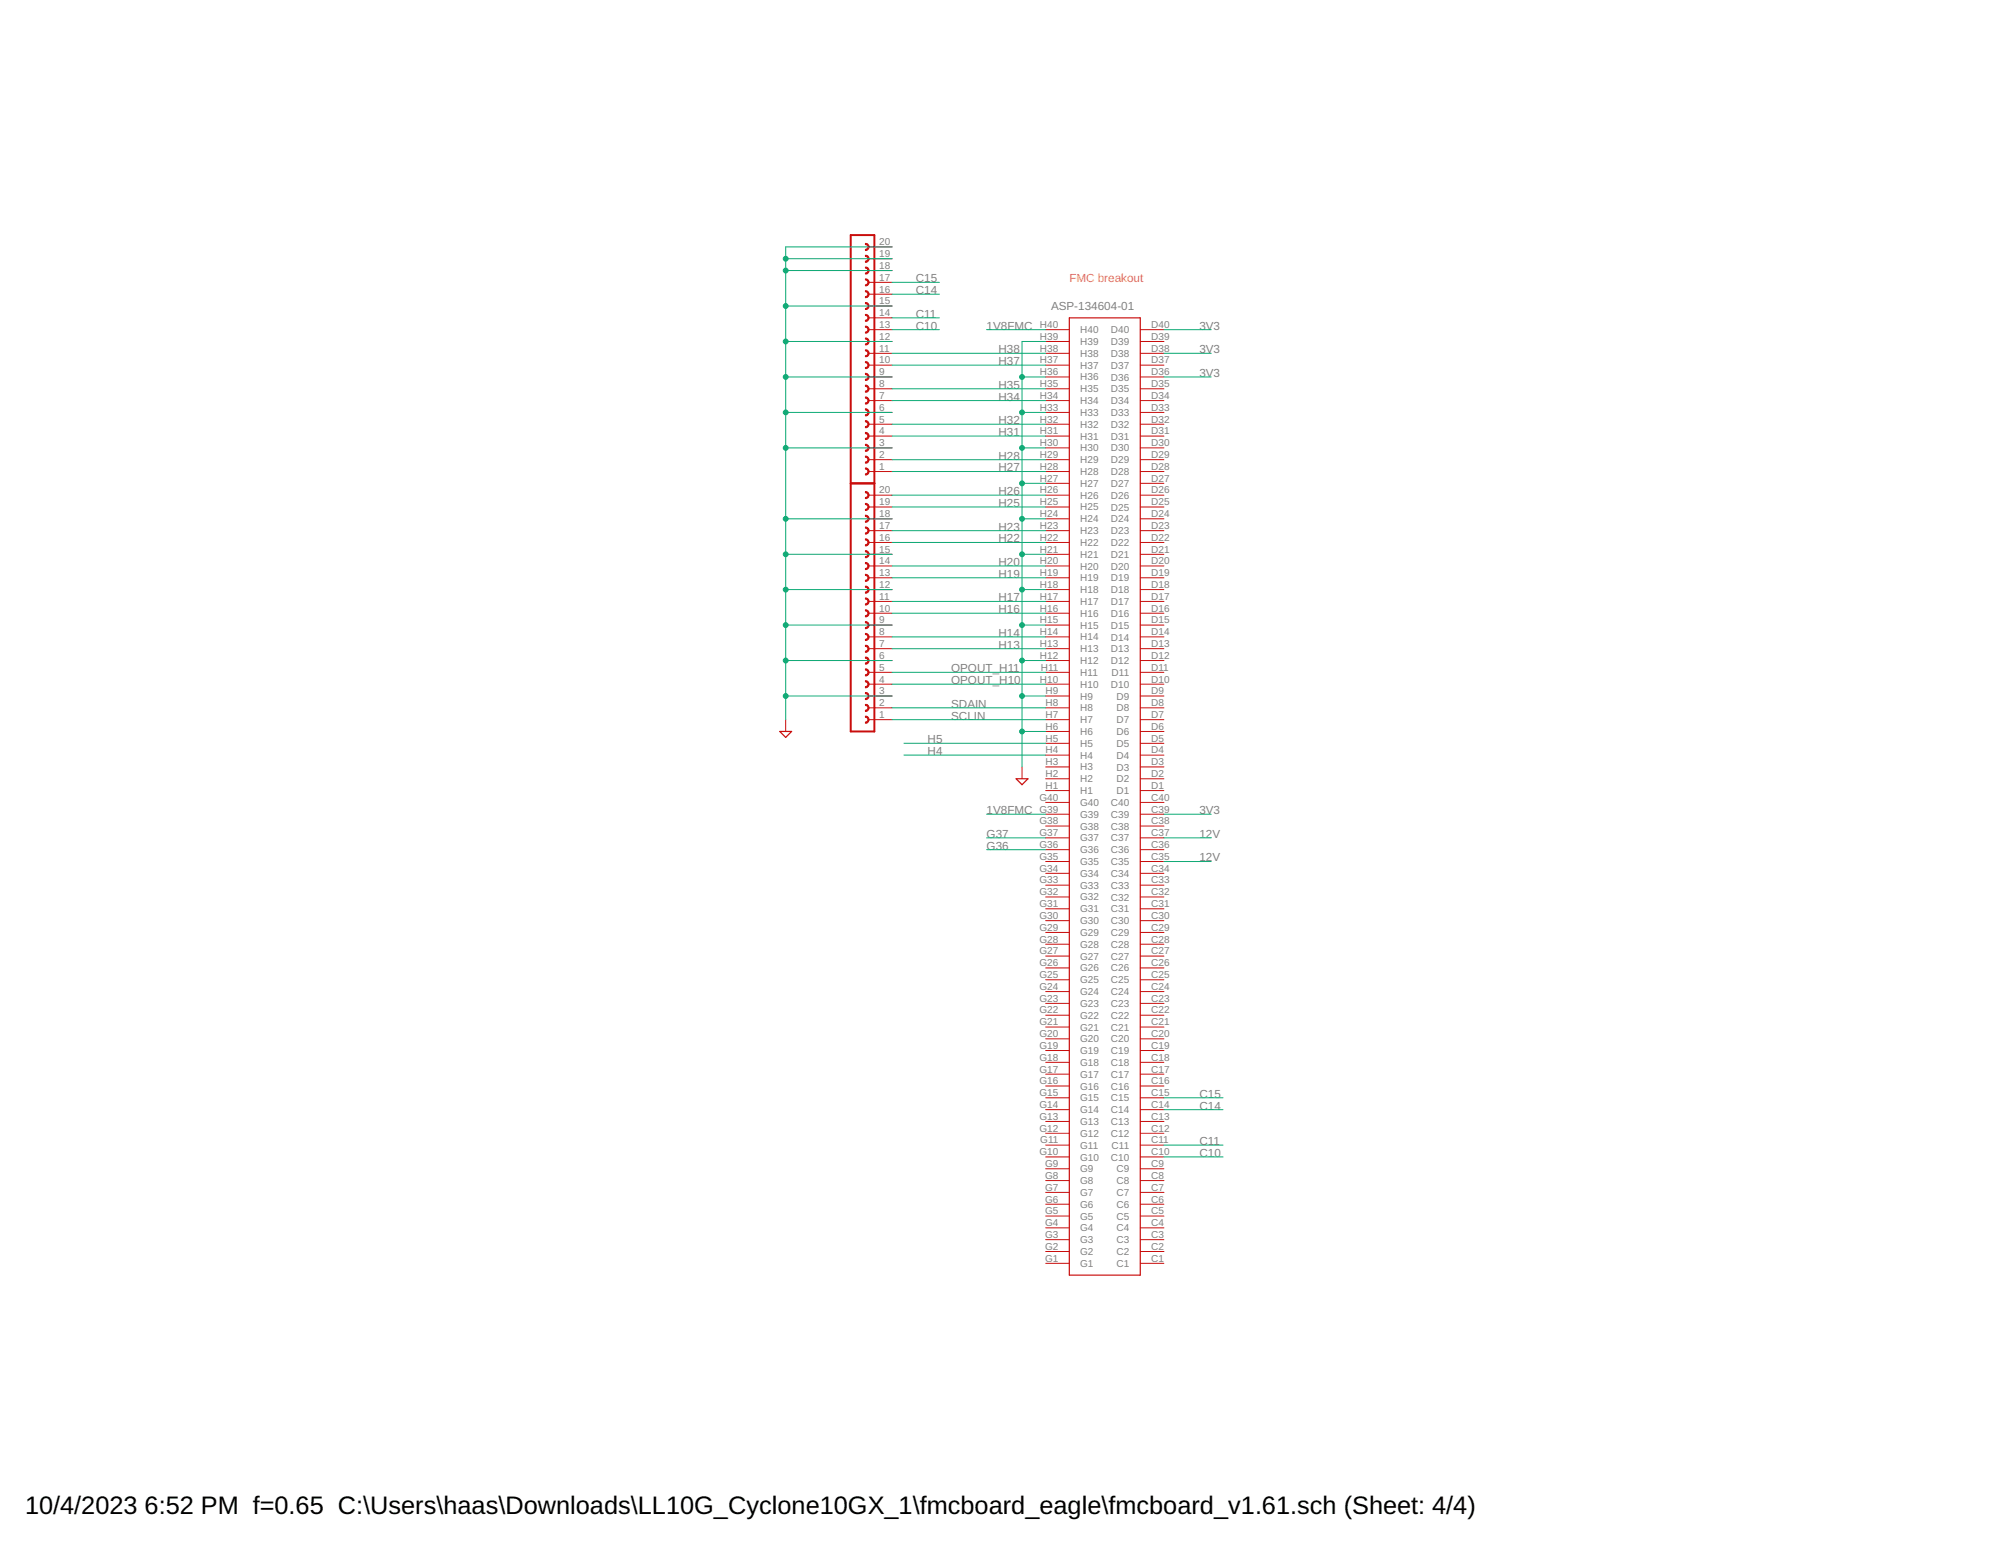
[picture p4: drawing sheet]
<svg xmlns="http://www.w3.org/2000/svg" width="279mm" height="216mm" viewBox="0 0 279 216" stroke-linecap="round" stroke-linejoin="round" font-family="sans-serif">
<path d="M149.3 44.4h9.9v133.7h-9.9zM108.9 102.2h1.6l-.8 .8zM141.9 108.8h1.6l-.8 .8z" fill="none" stroke="#c90d0c" stroke-width=".17"/>
<g fill="none" stroke="#c90d0c" stroke-width=".14">
<path d="M121.3 39.4h3.3M121.3 37.8h3.3M121.3 36.1h3.3M121.3 34.5h3.3M121.3 59.2h3.3M121.3 57.6h3.3M121.3 55.9h3.3M121.3 54.3h3.3M121.3 52.6h3.3M121.3 51h3.3M121.3 49.3h3.3M121.3 47.7h3.3"/>
<path d="M121.3 46h3.3M121.3 44.4h3.3M121.3 42.7h3.3M121.3 41.1h3.3M146 59.2h3.3M146 57.6h3.3M146 55.9h3.3M146 54.3h3.3M146 52.6h3.3M146 51h3.3M146 49.3h3.3M146 47.7h3.3"/>
<path d="M146 46h3.3M159.2 59.2h3.3M159.2 57.6h3.3M159.2 55.9h3.3M159.2 54.3h3.3M159.2 52.6h3.3M159.2 51h3.3M159.2 49.3h3.3M159.2 47.7h3.3M159.2 46h3.3M121.3 79h3.3M121.3 77.4h3.3"/>
<path d="M121.3 75.8h3.3M121.3 74.1h3.3M121.3 72.5h3.3M121.3 70.8h3.3M121.3 69.2h3.3M121.3 65.8h3.3M121.3 64.2h3.3M121.3 62.5h3.3M121.3 60.9h3.3M146 79h3.3M146 77.4h3.3M146 75.8h3.3"/>
<path d="M146 74.1h3.3M146 72.5h3.3M146 70.8h3.3M146 69.2h3.3M146 67.5h3.3M146 65.8h3.3M146 64.2h3.3M146 62.5h3.3M146 60.9h3.3M159.2 79h3.3M159.2 77.4h3.3M159.2 75.8h3.3"/>
<path d="M159.2 74.1h3.3M159.2 72.5h3.3M159.2 70.8h3.3M159.2 69.2h3.3M159.2 67.5h3.3M159.2 65.8h3.3M159.2 64.2h3.3M159.2 62.5h3.3M159.2 60.9h3.3M121.3 98.8h3.3M121.3 97.2h3.3M121.3 95.5h3.3"/>
<path d="M121.3 93.9h3.3M121.3 92.2h3.3M121.3 90.6h3.3M121.3 88.9h3.3M121.3 87.3h3.3M121.3 85.6h3.3M121.3 84h3.3M121.3 82.3h3.3M121.3 80.7h3.3M146 98.8h3.3M146 97.2h3.3M146 95.5h3.3"/>
<path d="M146 93.9h3.3M146 92.2h3.3M146 90.6h3.3M146 88.9h3.3M146 87.3h3.3M146 85.6h3.3M146 84h3.3M146 82.3h3.3M146 80.7h3.3M159.2 98.8h3.3M159.2 97.2h3.3M159.2 95.5h3.3"/>
<path d="M159.2 93.9h3.3M159.2 92.2h3.3M159.2 90.6h3.3M159.2 88.9h3.3M159.2 87.3h3.3M159.2 85.6h3.3M159.2 84h3.3M159.2 82.3h3.3M159.2 80.7h3.3M109.7 100.5v1.7M121.3 100.5h3.3M142.7 107.1v1.7"/>
<path d="M146 118.7h3.3M146 117h3.3M146 115.4h3.3M146 113.7h3.3M146 112.1h3.3M146 110.4h3.3M146 108.8h3.3M146 107.1h3.3M146 105.5h3.3M146 103.8h3.3M146 102.2h3.3M146 100.5h3.3"/>
<path d="M159.2 118.7h3.3M159.2 117h3.3M159.2 115.4h3.3M159.2 113.7h3.3M159.2 112.1h3.3M159.2 110.4h3.3M159.2 108.8h3.3M159.2 107.1h3.3M159.2 105.5h3.3M159.2 103.8h3.3M159.2 102.2h3.3M159.2 100.5h3.3"/>
<path d="M146 138.5h3.3M146 136.8h3.3M146 135.2h3.3M146 133.5h3.3M146 131.9h3.3M146 130.2h3.3M146 128.6h3.3M146 126.9h3.3M146 125.3h3.3M146 123.6h3.3M146 122h3.3M146 120.3h3.3"/>
<path d="M159.2 138.5h3.3M159.2 136.8h3.3M159.2 135.2h3.3M159.2 133.5h3.3M159.2 131.9h3.3M159.2 130.2h3.3M159.2 128.6h3.3M159.2 126.9h3.3M159.2 125.3h3.3M159.2 123.6h3.3M159.2 122h3.3M159.2 120.3h3.3"/>
<path d="M146 159.9h3.3M146 158.3h3.3M146 156.6h3.3M146 155h3.3M146 153.3h3.3M146 151.7h3.3M146 150h3.3M146 148.4h3.3M146 146.7h3.3M146 145.1h3.3M146 143.4h3.3M146 141.8h3.3"/>
<path d="M146 140.1h3.3M159.2 159.9h3.3M159.2 158.3h3.3M159.2 156.6h3.3M159.2 155h3.3M159.2 153.3h3.3M159.2 151.7h3.3M159.2 150h3.3M159.2 148.4h3.3M159.2 146.7h3.3M159.2 145.1h3.3M159.2 143.4h3.3"/>
<path d="M159.2 141.8h3.3M159.2 140.1h3.3M146 176.4h3.3M146 174.8h3.3M146 173.1h3.3M146 171.5h3.3M146 169.8h3.3M146 168.2h3.3M146 166.5h3.3M146 164.9h3.3M146 163.2h3.3M146 161.6h3.3"/>
<path d="M159.2 176.4h3.3M159.2 174.8h3.3M159.2 173.1h3.3M159.2 171.5h3.3M159.2 169.8h3.3M159.2 168.2h3.3M159.2 166.5h3.3M159.2 164.9h3.3M159.2 163.2h3.3M159.2 161.6h3.3"/>
</g>
<path d="M118.8 32.8h3.3v69.4h-3.3zM118.8 67.5h3.3" fill="none" stroke="#c90d0c" stroke-width=".28"/>
<g fill="#c90d0c" stroke="#c90d0c" stroke-width=".14">
<path d="M120.8 96.7a.5 .5 0 0 1 .6 .5 .5 .5 0 0 1-.6 .5v-.2a.33 .33 0 0 0 .4-.3 .33 .33 0 0 0-.4-.3z" fill-rule="evenodd"/>
<path d="M120.8 98.4a.5 .5 0 0 1 .6 .5 .5 .5 0 0 1-.6 .5v-.2a.33 .33 0 0 0 .4-.3 .33 .33 0 0 0-.4-.4z" fill-rule="evenodd"/>
<path d="M120.8 100a.5 .5 0 0 1 .6 .5 .5 .5 0 0 1-.6 .5v-.2a.33 .33 0 0 0 .4-.3 .33 .33 0 0 0-.4-.3z" fill-rule="evenodd"/>
<path d="M120.8 93.4a.5 .5 0 0 1 .6 .5 .5 .5 0 0 1-.6 .5v-.2a.33 .33 0 0 0 .4-.3 .33 .33 0 0 0-.4-.3z" fill-rule="evenodd"/>
<path d="M120.8 95.1a.5 .5 0 0 1 .6 .5 .5 .5 0 0 1-.6 .5v-.2a.33 .33 0 0 0 .4-.3 .33 .33 0 0 0-.4-.4z" fill-rule="evenodd"/>
<path d="M120.8 88.5a.5 .5 0 0 1 .6 .5 .5 .5 0 0 1-.6 .5v-.2a.33 .33 0 0 0 .4-.3 .33 .33 0 0 0-.4-.4z" fill-rule="evenodd"/>
<path d="M120.8 90.1a.5 .5 0 0 1 .6 .5 .5 .5 0 0 1-.6 .5v-.2a.33 .33 0 0 0 .4-.3 .33 .33 0 0 0-.4-.3z" fill-rule="evenodd"/>
<path d="M120.8 91.8a.5 .5 0 0 1 .6 .5 .5 .5 0 0 1-.6 .5v-.2a.33 .33 0 0 0 .4-.3 .33 .33 0 0 0-.4-.4z" fill-rule="evenodd"/>
<path d="M120.8 85.2a.5 .5 0 0 1 .6 .5 .5 .5 0 0 1-.6 .4v-.1a.33 .33 0 0 0 .4-.3 .33 .33 0 0 0-.4-.4z" fill-rule="evenodd"/>
<path d="M120.8 86.8a.5 .5 0 0 1 .6 .5 .5 .5 0 0 1-.6 .5v-.2a.33 .33 0 0 0 .4-.3 .33 .33 0 0 0-.4-.3z" fill-rule="evenodd"/>
<path d="M120.8 80.2a.5 .5 0 0 1 .6 .5 .5 .5 0 0 1-.6 .5v-.2a.33 .33 0 0 0 .4-.3 .33 .33 0 0 0-.4-.3z" fill-rule="evenodd"/>
<path d="M120.8 81.9a.5 .5 0 0 1 .6 .4 .5 .5 0 0 1-.6 .5v-.1a.33 .33 0 0 0 .4-.4 .33 .33 0 0 0-.4-.3z" fill-rule="evenodd"/>
<path d="M120.8 83.5a.5 .5 0 0 1 .6 .5 .5 .5 0 0 1-.6 .5v-.2a.33 .33 0 0 0 .4-.3 .33 .33 0 0 0-.4-.3z" fill-rule="evenodd"/>
<path d="M120.8 76.9a.5 .5 0 0 1 .6 .5 .5 .5 0 0 1-.6 .5v-.2a.33 .33 0 0 0 .4-.3 .33 .33 0 0 0-.4-.3z" fill-rule="evenodd"/>
<path d="M120.8 78.5a.5 .5 0 0 1 .6 .5 .5 .5 0 0 1-.6 .5v-.1a.33 .33 0 0 0 .4-.4 .33 .33 0 0 0-.4-.3z" fill-rule="evenodd"/>
<path d="M120.8 71.9a.5 .5 0 0 1 .6 .5 .5 .5 0 0 1-.6 .5v-.1a.33 .33 0 0 0 .4-.4 .33 .33 0 0 0-.4-.3z" fill-rule="evenodd"/>
<path d="M120.8 73.6a.5 .5 0 0 1 .6 .5 .5 .5 0 0 1-.6 .5v-.2a.33 .33 0 0 0 .4-.3 .33 .33 0 0 0-.4-.3z" fill-rule="evenodd"/>
<path d="M120.8 75.2a.5 .5 0 0 1 .6 .5 .5 .5 0 0 1-.6 .5v-.1a.33 .33 0 0 0 .4-.4 .33 .33 0 0 0-.4-.3z" fill-rule="evenodd"/>
<path d="M120.8 68.6a.5 .5 0 0 1 .6 .5 .5 .5 0 0 1-.6 .5v-.1a.33 .33 0 0 0 .4-.4 .33 .33 0 0 0-.4-.3z" fill-rule="evenodd"/>
<path d="M120.8 70.3a.5 .5 0 0 1 .6 .5 .5 .5 0 0 1-.6 .5v-.2a.33 .33 0 0 0 .4-.3 .33 .33 0 0 0-.4-.3z" fill-rule="evenodd"/>
<path d="M120.8 62a.5 .5 0 0 1 .6 .5 .5 .5 0 0 1-.6 .5v-.1a.33 .33 0 0 0 .4-.4 .33 .33 0 0 0-.4-.3z" fill-rule="evenodd"/>
<path d="M120.8 63.7a.5 .5 0 0 1 .6 .5 .5 .5 0 0 1-.6 .5v-.2a.33 .33 0 0 0 .4-.3 .33 .33 0 0 0-.4-.3z" fill-rule="evenodd"/>
<path d="M120.8 65.3a.5 .5 0 0 1 .6 .5 .5 .5 0 0 1-.6 .5v-.1a.33 .33 0 0 0 .4-.4 .33 .33 0 0 0-.4-.3z" fill-rule="evenodd"/>
<path d="M120.8 58.7a.5 .5 0 0 1 .6 .5 .5 .5 0 0 1-.6 .5v-.1a.33 .33 0 0 0 .4-.4 .33 .33 0 0 0-.4-.3z" fill-rule="evenodd"/>
<path d="M120.8 60.4a.5 .5 0 0 1 .6 .5 .5 .5 0 0 1-.6 .5v-.2a.33 .33 0 0 0 .4-.3 .33 .33 0 0 0-.4-.3z" fill-rule="evenodd"/>
<path d="M120.8 53.8a.5 .5 0 0 1 .6 .5 .5 .5 0 0 1-.6 .5v-.2a.33 .33 0 0 0 .4-.3 .33 .33 0 0 0-.4-.3z" fill-rule="evenodd"/>
<path d="M120.8 55.4a.5 .5 0 0 1 .6 .5 .5 .5 0 0 1-.6 .5v-.1a.33 .33 0 0 0 .4-.4 .33 .33 0 0 0-.4-.3z" fill-rule="evenodd"/>
<path d="M120.8 57.1a.5 .5 0 0 1 .6 .5 .5 .5 0 0 1-.6 .5v-.2a.33 .33 0 0 0 .4-.3 .33 .33 0 0 0-.4-.3z" fill-rule="evenodd"/>
<path d="M120.8 50.5a.49 .49 0 0 1 .6 .5 .49 .49 0 0 1-.6 .5v-.2a.33 .33 0 0 0 .4-.3 .33 .33 0 0 0-.4-.3z" fill-rule="evenodd"/>
<path d="M120.8 52.1a.5 .5 0 0 1 .6 .5 .5 .5 0 0 1-.6 .5v-.1a.33 .33 0 0 0 .4-.4 .33 .33 0 0 0-.4-.3z" fill-rule="evenodd"/>
<path d="M120.8 45.6a.49 .49 0 0 1 .6 .4 .49 .49 0 0 1-.6 .5v-.1a.34 .34 0 0 0 .4-.4 .34 .34 0 0 0-.4-.3z" fill-rule="evenodd"/>
<path d="M120.8 47.2a.49 .49 0 0 1 .6 .5 .49 .49 0 0 1-.6 .5v-.2a.34 .34 0 0 0 .4-.3 .34 .34 0 0 0-.4-.4z" fill-rule="evenodd"/>
<path d="M120.8 48.9a.49 .49 0 0 1 .6 .4 .49 .49 0 0 1-.6 .5v-.1a.34 .34 0 0 0 .4-.4 .34 .34 0 0 0-.4-.3z" fill-rule="evenodd"/>
<path d="M120.8 42.2a.49 .49 0 0 1 .6 .5 .49 .49 0 0 1-.6 .5v-.1a.34 .34 0 0 0 .4-.4 .34 .34 0 0 0-.4-.3z" fill-rule="evenodd"/>
<path d="M120.8 43.9a.49 .49 0 0 1 .6 .5 .49 .49 0 0 1-.6 .5v-.2a.34 .34 0 0 0 .4-.3 .34 .34 0 0 0-.4-.4z" fill-rule="evenodd"/>
<path d="M120.8 37.3a.49 .49 0 0 1 .6 .5 .49 .49 0 0 1-.6 .5v-.2a.34 .34 0 0 0 .4-.3 .34 .34 0 0 0-.4-.4z" fill-rule="evenodd"/>
<path d="M120.8 38.9a.49 .49 0 0 1 .6 .5 .49 .49 0 0 1-.6 .5v-.1a.34 .34 0 0 0 .4-.4 .34 .34 0 0 0-.4-.3z" fill-rule="evenodd"/>
<path d="M120.8 40.6a.49 .49 0 0 1 .6 .5 .49 .49 0 0 1-.6 .5v-.2a.34 .34 0 0 0 .4-.3 .34 .34 0 0 0-.4-.4z" fill-rule="evenodd"/>
<path d="M120.8 34a.5 .5 0 0 1 .6 .5 .5 .5 0 0 1-.6 .5v-.2a.33 .33 0 0 0 .4-.3 .33 .33 0 0 0-.4-.3z" fill-rule="evenodd"/>
<path d="M120.8 35.6a.5 .5 0 0 1 .6 .5 .5 .5 0 0 1-.6 .5v-.1a.33 .33 0 0 0 .4-.4 .33 .33 0 0 0-.4-.3z" fill-rule="evenodd"/>
</g>
<g fill="none" stroke="#0dab76" stroke-width=".14">
<path d="M109.7 37.8h14.9M109.7 36.1h14.9M124.6 34.5h-14.9v66M124.6 39.4h6.6M109.7 57.6h14.9M109.7 52.6h14.9M109.7 47.7h14.9M109.7 42.7h14.9M124.6 46h6.6M124.6 49.3h21.4M124.6 51h21.4M124.6 54.3h21.4"/>
<path d="M124.6 55.9h21.4M124.6 59.2h21.4M124.6 44.4h6.6M124.6 41.1h6.6M137.8 46h8.2M142.7 57.6h3.3M142.7 52.6h3.3M146 47.7h-3.3v59.4M162.5 52.6h6.6M162.5 46h6.6M162.5 49.3h6.6M109.7 77.4h14.9"/>
<path d="M109.7 72.5h14.9M109.7 62.5h14.9M124.6 79h21.4M124.6 75.8h21.4M124.6 74.1h21.4M124.6 70.8h21.4M124.6 69.2h21.4M124.6 65.8h21.4M124.6 64.2h21.4M124.6 60.9h21.4M142.7 77.4h3.3M142.7 72.5h3.3"/>
<path d="M142.7 67.5h3.3M142.7 62.5h3.3M109.7 97.2h14.9M109.7 92.2h14.9M109.7 87.3h14.9M109.7 82.3h14.9M124.6 98.8h21.4M124.6 90.6h21.4M124.6 88.9h21.4M124.6 85.6h21.4M124.6 84h21.4M124.6 80.7h21.4"/>
<path d="M124.6 95.5h21.4M124.6 93.9h21.4M142.7 97.2h3.3M142.7 92.2h3.3M142.7 87.3h3.3M142.7 82.3h3.3M124.6 100.5h21.4M126.2 103.8h19.8M126.2 105.5h19.8M137.8 113.7h8.2M137.8 117h8.2M137.8 118.7h8.2"/>
<path d="M142.7 102.2h3.3M162.5 113.7h6.6M162.5 117h6.6M162.5 120.3h6.6M162.5 159.9h8.3M162.5 155h8.3M162.5 153.3h8.3M162.5 161.6h8.3"/>
</g>
<g fill="#0dab76" stroke="#0dab76" stroke-width=".14">
<circle cx="142.7" cy="102.2" r=".34"/>
<circle cx="142.7" cy="97.2" r=".34"/>
<circle cx="142.7" cy="92.2" r=".34"/>
<circle cx="142.7" cy="87.3" r=".34"/>
<circle cx="142.7" cy="82.3" r=".34"/>
<circle cx="142.7" cy="77.4" r=".34"/>
<circle cx="142.7" cy="72.5" r=".34"/>
<circle cx="142.7" cy="67.5" r=".34"/>
<circle cx="142.7" cy="62.5" r=".34"/>
<circle cx="142.7" cy="57.6" r=".34"/>
<circle cx="142.7" cy="52.6" r=".34"/>
<circle cx="109.7" cy="37.8" r=".34"/>
<circle cx="109.7" cy="36.1" r=".34"/>
<circle cx="109.7" cy="42.7" r=".34"/>
<circle cx="109.7" cy="47.7" r=".34"/>
<circle cx="109.7" cy="52.6" r=".34"/>
<circle cx="109.7" cy="57.6" r=".34"/>
<circle cx="109.7" cy="62.5" r=".34"/>
<circle cx="109.7" cy="72.5" r=".34"/>
<circle cx="109.7" cy="77.4" r=".34"/>
<circle cx="109.7" cy="82.3" r=".34"/>
<circle cx="109.7" cy="87.3" r=".34"/>
<circle cx="109.7" cy="92.2" r=".34"/>
<circle cx="109.7" cy="97.2" r=".34"/>
</g>
<g font-size="3.5">
<text x="3.5" y="211.4">10/4/2023</text>
<text x="20.2" y="211.4">6:52 PM f=0.65 C:\Users\haas\Downloads\LL10G_Cyclone10GX_1\fmcboard_eagle\fmcboard_v1.61.sch (Sheet: 4/4)</text>
</g>
<g font-size="1.6" fill="#808080">
<text x="127.9" y="41.1">C14</text>
<text x="127.9" y="39.4">C15</text>
<text x="127.9" y="46">C10</text>
<text x="127.9" y="44.4">C11</text>
<text x="137.8" y="46">1V8FMC</text>
<text x="146.8" y="43.3">ASP-134604-01</text>
<text x="167.5" y="46">3V3</text>
<text x="139.4" y="49.3">H38</text>
<text x="139.4" y="51">H37</text>
<text x="167.5" y="49.3">3V3</text>
<text x="167.5" y="52.6">3V3</text>
<text x="139.4" y="54.3">H35</text>
<text x="139.4" y="55.9">H34</text>
<text x="139.4" y="59.2">H32</text>
<text x="139.4" y="65.8">H27</text>
<text x="139.4" y="64.2">H28</text>
<text x="139.4" y="60.9">H31</text>
<text x="139.4" y="70.8">H25</text>
<text x="139.4" y="69.1">H26</text>
<text x="139.4" y="75.7">H22</text>
<text x="139.4" y="74.1">H23</text>
<text x="139.4" y="84">H17</text>
<text x="139.4" y="80.7">H19</text>
<text x="139.4" y="79">H20</text>
<text x="139.4" y="88.9">H14</text>
<text x="139.4" y="85.6">H16</text>
<text x="132.8" y="95.6">OPOUT_H10</text>
<text x="132.8" y="93.9">OPOUT_H11</text>
<text x="139.4" y="90.6">H13</text>
<text x="132.8" y="98.9">SDAIN</text>
<text x="132.8" y="100.5">SCLIN</text>
<text x="129.5" y="103.8">H5</text>
<text x="129.5" y="105.5">H4</text>
<text x="137.8" y="113.7">1V8FMC</text>
<text x="167.5" y="113.7">3V3</text>
<text x="137.8" y="118.7">G36</text>
<text x="137.8" y="117">G37</text>
<text x="167.5" y="117">12V</text>
<text x="167.5" y="120.3">12V</text>
<text x="167.5" y="155">C14</text>
<text x="167.5" y="153.3">C15</text>
<text x="167.5" y="161.6">C10</text>
<text x="167.5" y="159.9">C11</text>
</g>
<text font-size="1.6" fill="#ffba08" x="149.3" y="39.4">FMC breakout</text>
<g font-size="1.4" fill="#808080">
<text x="122.8" y="35.9">19</text>
<text x="122.8" y="34.3">20</text>
<text x="122.8" y="40.9">16</text>
<text x="122.8" y="39.2">17</text>
<text x="122.8" y="37.6">18</text>
<text x="122.8" y="47.5">12</text>
<text x="122.8" y="45.8">13</text>
<text x="122.8" y="44.2">14</text>
<text x="122.8" y="42.5">15</text>
<text x="145.2" y="47.5">H39</text>
<text x="145.2" y="45.8">H40</text>
<text x="150.8" y="46.5">H40</text>
<text x="155.1" y="46.5">D40</text>
<text x="160.7" y="47.5">D39</text>
<text x="160.7" y="45.8">D40</text>
<text x="122.8" y="52.4">9</text>
<text x="122.8" y="50.8">10</text>
<text x="122.8" y="49.1">11</text>
<text x="145.2" y="52.4">H36</text>
<text x="145.2" y="50.8">H37</text>
<text x="145.2" y="49.1">H38</text>
<text x="150.8" y="53.1">H36</text>
<text x="150.8" y="51.5">H37</text>
<text x="150.8" y="49.8">H38</text>
<text x="150.8" y="48.2">H39</text>
<text x="155.1" y="53.1">D36</text>
<text x="155.1" y="51.5">D37</text>
<text x="155.1" y="49.8">D38</text>
<text x="155.1" y="48.2">D39</text>
<text x="160.7" y="52.4">D36</text>
<text x="160.7" y="50.8">D37</text>
<text x="160.7" y="49.1">D38</text>
<text x="122.8" y="59">5</text>
<text x="122.8" y="57.4">6</text>
<text x="122.8" y="55.7">7</text>
<text x="122.8" y="54.1">8</text>
<text x="145.2" y="59">H32</text>
<text x="145.2" y="57.4">H33</text>
<text x="145.2" y="55.7">H34</text>
<text x="145.2" y="54.1">H35</text>
<text x="150.8" y="59.7">H32</text>
<text x="150.8" y="58.1">H33</text>
<text x="150.8" y="56.4">H34</text>
<text x="150.8" y="54.8">H35</text>
<text x="155.1" y="59.7">D32</text>
<text x="155.1" y="58.1">D33</text>
<text x="155.1" y="56.4">D34</text>
<text x="155.1" y="54.8">D35</text>
<text x="160.7" y="59">D32</text>
<text x="160.7" y="57.4">D33</text>
<text x="160.7" y="55.7">D34</text>
<text x="160.7" y="54.1">D35</text>
<text x="122.8" y="65.6">1</text>
<text x="122.8" y="64">2</text>
<text x="122.8" y="62.3">3</text>
<text x="122.8" y="60.7">4</text>
<text x="145.2" y="65.6">H28</text>
<text x="145.2" y="64">H29</text>
<text x="145.2" y="62.3">H30</text>
<text x="145.2" y="60.7">H31</text>
<text x="150.8" y="64.7">H29</text>
<text x="150.8" y="63">H30</text>
<text x="150.8" y="61.4">H31</text>
<text x="155.1" y="64.7">D29</text>
<text x="155.1" y="63">D30</text>
<text x="155.1" y="61.4">D31</text>
<text x="160.7" y="65.6">D28</text>
<text x="160.7" y="64">D29</text>
<text x="160.7" y="62.3">D30</text>
<text x="160.7" y="60.7">D31</text>
<text x="122.8" y="70.6">19</text>
<text x="122.8" y="68.9">20</text>
<text x="145.2" y="70.6">H25</text>
<text x="145.2" y="68.9">H26</text>
<text x="145.2" y="67.3">H27</text>
<text x="150.8" y="71.3">H25</text>
<text x="150.8" y="69.6">H26</text>
<text x="150.8" y="68">H27</text>
<text x="150.8" y="66.3">H28</text>
<text x="155.1" y="71.3">D25</text>
<text x="155.1" y="69.6">D26</text>
<text x="155.1" y="68">D27</text>
<text x="155.1" y="66.3">D28</text>
<text x="160.7" y="70.6">D25</text>
<text x="160.7" y="68.9">D26</text>
<text x="160.7" y="67.3">D27</text>
<text x="122.8" y="77.2">15</text>
<text x="122.8" y="75.5">16</text>
<text x="122.8" y="73.9">17</text>
<text x="122.8" y="72.2">18</text>
<text x="145.2" y="77.2">H21</text>
<text x="145.2" y="75.5">H22</text>
<text x="145.2" y="73.9">H23</text>
<text x="145.2" y="72.2">H24</text>
<text x="150.8" y="77.9">H21</text>
<text x="150.8" y="76.2">H22</text>
<text x="150.8" y="74.6">H23</text>
<text x="150.8" y="72.9">H24</text>
<text x="155.1" y="77.9">D21</text>
<text x="155.1" y="76.2">D22</text>
<text x="155.1" y="74.6">D23</text>
<text x="155.1" y="72.9">D24</text>
<text x="160.7" y="77.2">D21</text>
<text x="160.7" y="75.5">D22</text>
<text x="160.7" y="73.9">D23</text>
<text x="160.7" y="72.2">D24</text>
<text x="122.8" y="83.8">11</text>
<text x="122.8" y="82.1">12</text>
<text x="122.8" y="80.5">13</text>
<text x="122.8" y="78.8">14</text>
<text x="145.2" y="83.8">H17</text>
<text x="145.2" y="82.1">H18</text>
<text x="145.2" y="80.5">H19</text>
<text x="145.2" y="78.8">H20</text>
<text x="150.8" y="82.8">H18</text>
<text x="150.8" y="81.2">H19</text>
<text x="150.8" y="79.5">H20</text>
<text x="155.1" y="82.8">D18</text>
<text x="155.1" y="81.2">D19</text>
<text x="155.1" y="79.5">D20</text>
<text x="160.7" y="83.8">D17</text>
<text x="160.7" y="82.1">D18</text>
<text x="160.7" y="80.5">D19</text>
<text x="160.7" y="78.8">D20</text>
<text x="122.8" y="88.7">8</text>
<text x="122.8" y="87.1">9</text>
<text x="122.8" y="85.4">10</text>
<text x="145.2" y="88.7">H14</text>
<text x="145.2" y="87.1">H15</text>
<text x="145.2" y="85.4">H16</text>
<text x="150.8" y="89.4">H14</text>
<text x="150.8" y="87.8">H15</text>
<text x="150.8" y="86.1">H16</text>
<text x="150.8" y="84.5">H17</text>
<text x="155.1" y="89.4">D14</text>
<text x="155.1" y="87.8">D15</text>
<text x="155.1" y="86.1">D16</text>
<text x="155.1" y="84.5">D17</text>
<text x="160.7" y="88.7">D14</text>
<text x="160.7" y="87.1">D15</text>
<text x="160.7" y="85.4">D16</text>
<text x="122.8" y="95.3">4</text>
<text x="122.8" y="93.7">5</text>
<text x="122.8" y="92">6</text>
<text x="122.8" y="90.4">7</text>
<text x="145.2" y="95.3">H10</text>
<text x="145.2" y="92">H12</text>
<text x="145.2" y="90.4">H13</text>
<text x="145.3" y="93.7">H11</text>
<text x="150.8" y="94.4">H11</text>
<text x="150.8" y="92.7">H12</text>
<text x="150.8" y="91.1">H13</text>
<text x="155.1" y="92.8">D12</text>
<text x="155.1" y="91.1">D13</text>
<text x="155.2" y="94.4">D11</text>
<text x="160.7" y="95.3">D10</text>
<text x="160.7" y="93.7">D11</text>
<text x="160.7" y="92">D12</text>
<text x="160.7" y="90.4">D13</text>
<text x="122.8" y="100.3">1</text>
<text x="122.8" y="98.6">2</text>
<text x="122.8" y="97">3</text>
<text x="146" y="101.9">H6</text>
<text x="146" y="100.3">H7</text>
<text x="146" y="98.6">H8</text>
<text x="146" y="97">H9</text>
<text x="150.8" y="101">H7</text>
<text x="150.8" y="99.3">H8</text>
<text x="150.8" y="97.7">H9</text>
<text x="150.8" y="96">H10</text>
<text x="155.1" y="96.1">D10</text>
<text x="155.9" y="101">D7</text>
<text x="155.9" y="99.4">D8</text>
<text x="155.9" y="97.7">D9</text>
<text x="160.7" y="101.9">D6</text>
<text x="160.7" y="100.3">D7</text>
<text x="160.7" y="98.6">D8</text>
<text x="160.7" y="97">D9</text>
<text x="146" y="106.9">H3</text>
<text x="146" y="105.2">H4</text>
<text x="146" y="103.6">H5</text>
<text x="150.8" y="107.6">H3</text>
<text x="150.8" y="105.9">H4</text>
<text x="150.8" y="104.3">H5</text>
<text x="150.8" y="102.6">H6</text>
<text x="155.9" y="107.6">D3</text>
<text x="155.9" y="106">D4</text>
<text x="155.9" y="104.3">D5</text>
<text x="155.9" y="102.7">D6</text>
<text x="160.7" y="106.9">D3</text>
<text x="160.7" y="105.2">D4</text>
<text x="160.7" y="103.6">D5</text>
<text x="145.1" y="113.5">G39</text>
<text x="145.1" y="111.8">G40</text>
<text x="146" y="110.2">H1</text>
<text x="146" y="108.5">H2</text>
<text x="150.8" y="112.6">G40</text>
<text x="150.8" y="110.9">H1</text>
<text x="150.8" y="109.3">H2</text>
<text x="155.1" y="112.6">C40</text>
<text x="155.9" y="110.9">D1</text>
<text x="155.9" y="109.3">D2</text>
<text x="160.7" y="113.5">C39</text>
<text x="160.7" y="111.8">C40</text>
<text x="160.7" y="110.2">D1</text>
<text x="160.7" y="108.5">D2</text>
<text x="145.1" y="118.4">G36</text>
<text x="145.1" y="116.8">G37</text>
<text x="145.1" y="115.1">G38</text>
<text x="150.8" y="119.2">G36</text>
<text x="150.8" y="117.5">G37</text>
<text x="150.8" y="115.9">G38</text>
<text x="150.8" y="114.2">G39</text>
<text x="155.1" y="119.2">C36</text>
<text x="155.1" y="117.5">C37</text>
<text x="155.1" y="115.9">C38</text>
<text x="155.1" y="114.2">C39</text>
<text x="160.7" y="118.4">C36</text>
<text x="160.7" y="116.8">C37</text>
<text x="160.7" y="115.1">C38</text>
<text x="145.1" y="125">G32</text>
<text x="145.1" y="123.4">G33</text>
<text x="145.1" y="121.7">G34</text>
<text x="145.1" y="120.1">G35</text>
<text x="150.8" y="125.8">G32</text>
<text x="150.8" y="124.1">G33</text>
<text x="150.8" y="122.5">G34</text>
<text x="150.8" y="120.8">G35</text>
<text x="155.1" y="125.8">C32</text>
<text x="155.1" y="124.1">C33</text>
<text x="155.1" y="122.5">C34</text>
<text x="155.1" y="120.8">C35</text>
<text x="160.7" y="125">C32</text>
<text x="160.7" y="123.4">C33</text>
<text x="160.7" y="121.7">C34</text>
<text x="160.7" y="120.1">C35</text>
<text x="145.1" y="131.6">G28</text>
<text x="145.1" y="130">G29</text>
<text x="145.1" y="128.3">G30</text>
<text x="145.1" y="126.7">G31</text>
<text x="150.8" y="130.7">G29</text>
<text x="150.8" y="129.1">G30</text>
<text x="150.8" y="127.4">G31</text>
<text x="155.1" y="130.7">C29</text>
<text x="155.1" y="129.1">C30</text>
<text x="155.1" y="127.4">C31</text>
<text x="160.7" y="131.6">C28</text>
<text x="160.7" y="130">C29</text>
<text x="160.7" y="128.3">C30</text>
<text x="160.7" y="126.7">C31</text>
<text x="145.1" y="136.6">G25</text>
<text x="145.1" y="134.9">G26</text>
<text x="145.1" y="133.3">G27</text>
<text x="150.8" y="137.3">G25</text>
<text x="150.8" y="135.7">G26</text>
<text x="150.8" y="134">G27</text>
<text x="150.8" y="132.4">G28</text>
<text x="155.1" y="137.3">C25</text>
<text x="155.1" y="135.7">C26</text>
<text x="155.1" y="134">C27</text>
<text x="155.1" y="132.4">C28</text>
<text x="160.7" y="136.6">C25</text>
<text x="160.7" y="134.9">C26</text>
<text x="160.7" y="133.3">C27</text>
<text x="145.1" y="143.2">G21</text>
<text x="145.1" y="141.5">G22</text>
<text x="145.1" y="139.9">G23</text>
<text x="145.1" y="138.2">G24</text>
<text x="150.8" y="143.9">G21</text>
<text x="150.8" y="142.3">G22</text>
<text x="150.8" y="140.6">G23</text>
<text x="150.8" y="139">G24</text>
<text x="155.1" y="143.9">C21</text>
<text x="155.1" y="142.3">C22</text>
<text x="155.1" y="140.6">C23</text>
<text x="155.1" y="139">C24</text>
<text x="160.7" y="143.2">C21</text>
<text x="160.7" y="141.5">C22</text>
<text x="160.7" y="139.9">C23</text>
<text x="160.7" y="138.2">C24</text>
<text x="145.1" y="149.8">G17</text>
<text x="145.1" y="148.1">G18</text>
<text x="145.1" y="146.5">G19</text>
<text x="145.1" y="144.8">G20</text>
<text x="150.8" y="148.9">G18</text>
<text x="150.8" y="147.2">G19</text>
<text x="150.8" y="145.6">G20</text>
<text x="155.1" y="148.9">C18</text>
<text x="155.1" y="147.2">C19</text>
<text x="155.1" y="145.6">C20</text>
<text x="160.7" y="149.8">C17</text>
<text x="160.7" y="148.1">C18</text>
<text x="160.7" y="146.5">C19</text>
<text x="160.7" y="144.8">C20</text>
<text x="145.1" y="154.7">G14</text>
<text x="145.1" y="153.1">G15</text>
<text x="145.1" y="151.4">G16</text>
<text x="150.8" y="155.5">G14</text>
<text x="150.8" y="153.8">G15</text>
<text x="150.8" y="152.2">G16</text>
<text x="150.8" y="150.5">G17</text>
<text x="155.1" y="155.5">C14</text>
<text x="155.1" y="153.8">C15</text>
<text x="155.1" y="152.2">C16</text>
<text x="155.1" y="150.5">C17</text>
<text x="160.7" y="154.7">C14</text>
<text x="160.7" y="153.1">C15</text>
<text x="160.7" y="151.4">C16</text>
<text x="145.1" y="161.3">G10</text>
<text x="145.1" y="158">G12</text>
<text x="145.1" y="156.4">G13</text>
<text x="145.3" y="159.7">G11</text>
<text x="150.8" y="160.4">G11</text>
<text x="150.8" y="158.8">G12</text>
<text x="150.8" y="157.1">G13</text>
<text x="155.1" y="158.8">C12</text>
<text x="155.1" y="157.1">C13</text>
<text x="155.2" y="160.4">C11</text>
<text x="160.7" y="161.3">C10</text>
<text x="160.7" y="159.7">C11</text>
<text x="160.7" y="158">C12</text>
<text x="160.7" y="156.4">C13</text>
<text x="145.9" y="167.9">G6</text>
<text x="145.9" y="166.3">G7</text>
<text x="145.9" y="164.6">G8</text>
<text x="145.9" y="163">G9</text>
<text x="150.8" y="167">G7</text>
<text x="150.8" y="165.4">G8</text>
<text x="150.8" y="163.7">G9</text>
<text x="150.8" y="162.1">G10</text>
<text x="155.1" y="162.1">C10</text>
<text x="155.9" y="167">C7</text>
<text x="155.9" y="165.4">C8</text>
<text x="155.9" y="163.7">C9</text>
<text x="160.7" y="167.9">C6</text>
<text x="160.7" y="166.3">C7</text>
<text x="160.7" y="164.6">C8</text>
<text x="160.7" y="163">C9</text>
<text x="145.9" y="172.9">G3</text>
<text x="145.9" y="171.2">G4</text>
<text x="145.9" y="169.6">G5</text>
<text x="150.8" y="173.6">G3</text>
<text x="150.8" y="172">G4</text>
<text x="150.8" y="170.3">G5</text>
<text x="150.8" y="168.7">G6</text>
<text x="155.9" y="173.6">C3</text>
<text x="155.9" y="172">C4</text>
<text x="155.9" y="170.3">C5</text>
<text x="155.9" y="168.7">C6</text>
<text x="160.7" y="172.9">C3</text>
<text x="160.7" y="171.2">C4</text>
<text x="160.7" y="169.6">C5</text>
<text x="145.9" y="176.2">G1</text>
<text x="145.9" y="174.5">G2</text>
<text x="150.8" y="176.9">G1</text>
<text x="150.8" y="175.3">G2</text>
<text x="155.9" y="176.9">C1</text>
<text x="155.9" y="175.3">C2</text>
<text x="160.7" y="176.2">C1</text>
<text x="160.7" y="174.5">C2</text>
</g>
</svg>
